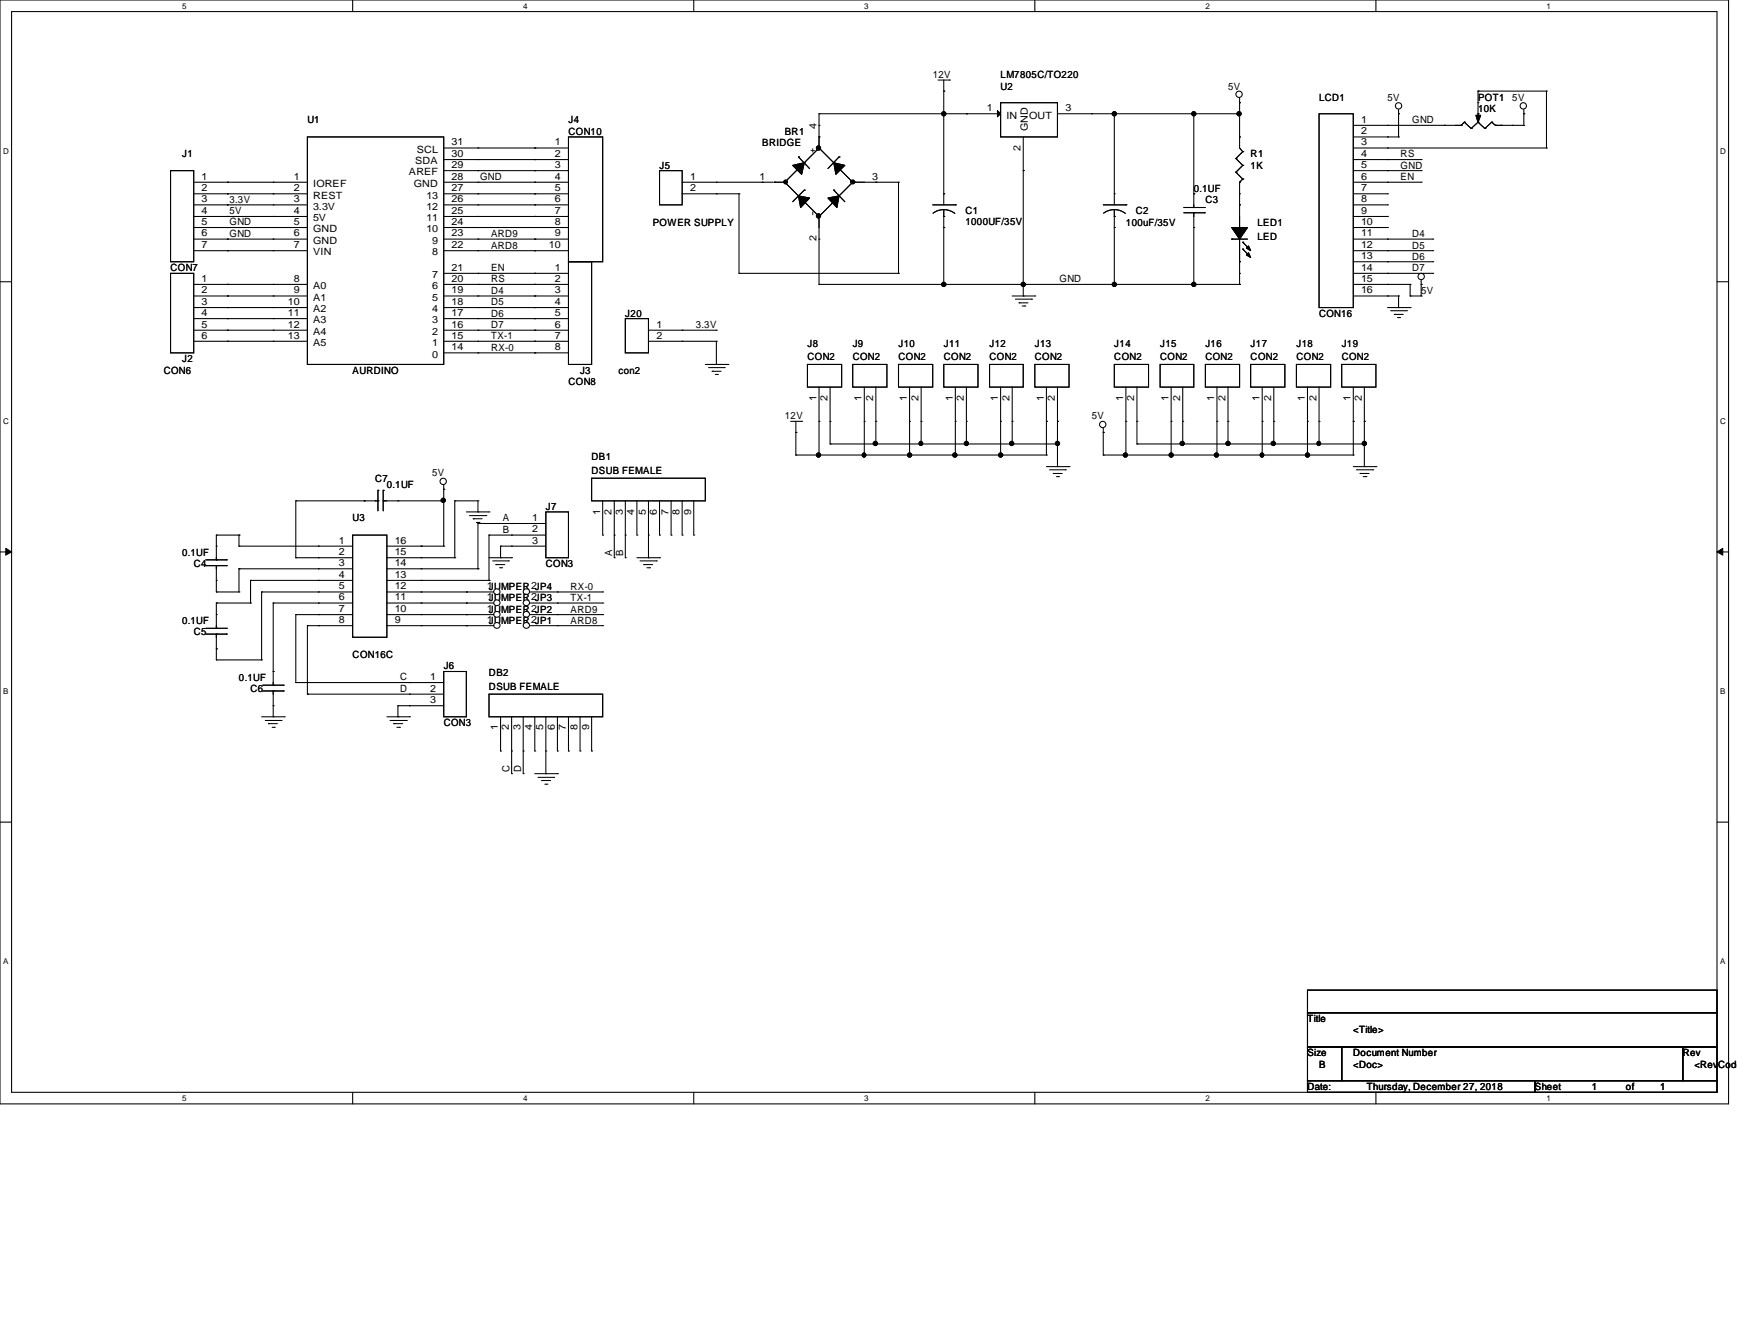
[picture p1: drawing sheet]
<svg xmlns="http://www.w3.org/2000/svg" width="279mm" height="216mm" viewBox="0 0 279 216" stroke-linecap="round" stroke-linejoin="round" font-family="sans-serif">
<path d="M0 0h278v177.5h-278zM1.9 1.9h274.3v173.7h-274.3z" fill="none" stroke="#000" stroke-width=".17"/>
<g fill="#fff">
<path d="M29.3 .3h.6v1.3h-.6z"/>
<path d="M29.3 175.9h.6v1.3h-.6z"/>
</g>
<path d="M56.7 0v1.9M56.7 175.6v1.9" fill="none" stroke="#000" stroke-width=".17"/>
<g fill="#fff">
<path d="M84.2 .3h.6v1.3h-.6z"/>
<path d="M84.2 175.9h.6v1.3h-.6z"/>
</g>
<path d="M111.6 0v1.9M111.6 175.6v1.9" fill="none" stroke="#000" stroke-width=".17"/>
<g fill="#fff">
<path d="M139 .3h.6v1.3h-.6z"/>
<path d="M139 175.9h.6v1.3h-.6z"/>
</g>
<path d="M166.5 0v1.9M166.5 175.6v1.9" fill="none" stroke="#000" stroke-width=".17"/>
<g fill="#fff">
<path d="M193.9 .3h.6v1.3h-.6z"/>
<path d="M193.9 175.9h.6v1.3h-.6z"/>
</g>
<path d="M221.3 0v1.9M221.3 175.6v1.9" fill="none" stroke="#000" stroke-width=".17"/>
<g fill="#fff">
<path d="M248.8 .3h.5v1.3h-.5z"/>
<path d="M248.8 175.9h.5v1.3h-.5z"/>
<path d="M.5 23.5h.9v1.4h-.9z"/>
<path d="M276.7 23.5h.8v1.4h-.8z"/>
<path d="M.5 67h.9v1.3h-.9z"/>
<path d="M276.7 67h.8v1.3h-.8z"/>
</g>
<path d="M0 45.3h1.9M276.2 45.3h1.8" fill="none" stroke="#000" stroke-width=".17"/>
<g fill="#fff">
<path d="M.5 110.4h.8v1.4h-.8z"/>
<path d="M276.7 110.4h.8v1.4h-.8z"/>
</g>
<path d="M0 88.7h1.9M276.2 88.7h1.8" fill="none" stroke="#000" stroke-width=".17"/>
<path d="M.9 88.1l1 .6-1 .5zM276.2 88.7l.9-.6v1.1z" fill="#000" stroke="#000" stroke-width=".16"/>
<g fill="#fff">
<path d="M.5 153.8h.7v1.4h-.7z"/>
<path d="M276.7 153.8h.7v1.4h-.7z"/>
</g>
<g fill="none" stroke="#000" stroke-width=".17">
<path d="M131.7 18.3h.1M131.7 18.3v5.5M131.7 18.3h23.7M150.9 12.9h1.8M151.8 18.3h.1M151.8 14.6h.1M151.8 12.9v18.3M152.7 12.9h.1M155.4 18.3h.1M175.6 18.3h23.8M179.2 18.3h.1M179.2 18.3v12.9"/>
<path d="M192 18.3h.1M192 18.3v12.9M199.4 18.3h.1M199.4 16.5h.1M199.4 15.7v6.3M225 18.3h.1M225 17.6v4.4M237.7 14.6h.1M237.7 14.6h11.1M237.7 14.6v1.9M245.1 18.3h.1M245.1 17.6v2.6"/>
<path d="M248.8 14.6h.1M248.8 14.6v9.2M36.6 29.3h.1M36.6 31.2h.1M36.6 32.9h.1M36.6 34.8h.1M36.6 36.6h.1M36.6 38.4h.1M36.6 29.3h7.3M36.6 31.2h7.3M36.6 32.9h7.3M36.6 34.8h7.3"/>
<path d="M36.6 36.6h7.3M36.6 38.4h7.3M76.9 29.3h9.1M76.9 31.2h9.1M76.9 32.9h9.1M76.9 34.8h9.1M76.9 36.6h9.1M76.9 38.4h9.1M76.9 23.8h9.1M76.9 25.7h9.1M76.9 27.4h9.1M86 23.8h.1"/>
<path d="M86 25.7h.1M86 27.4h.1M86 29.3h.1M86 31.2h.1M86 32.9h.1M86 34.8h.1M86 36.6h.1M86 38.4h.1M115.2 29.3h9.2M115.2 31.2h3.7M118.9 31.2h.1M118.9 31.2v12.7"/>
<path d="M122.6 29.3h.1M124.5 29.3h.1M124.5 29.3h1.9M126.2 29.3h.1M126.2 29.3l2.2 2.2M128.4 31.5h.1M128.4 25.2h.1M128.4 27.1l-2.2 2.2M128.4 25.2l1.8 1.9M129.4 26.2h.1M129.4 30.6h.1M129.4 32.4l2.3 2.4"/>
<path d="M129.4 30.6l-1.9 1.8M131.7 34.8h.1M131.7 23.8h.1M131.7 34.6h.1M131.7 22h.1M131.7 20.2h.1M131.7 38.4h.1M131.7 34.6v11.1M131.7 23.8l2.4 2.4M131.7 23.8l-2.3 2.4M134.1 32.4h.1M134.1 30.6h.1"/>
<path d="M134.1 32.4l-2.4 2.4M134.1 30.6l1.8 1.8M135 25.2h.1M135 27.1h.1M135 25.2l-1.8 1.9M135 27.1l2.2 2.2M137.2 29.3h.1M137.2 29.3h7.3M137.2 29.3l-2.2 2.2M140.9 29.3h.1M144.5 29.3h.1M144.5 29.3v14.6"/>
<path d="M151.8 31.2h.1M151.8 36.6h.1M151.8 36.6v9.1M164.6 27.4h.1M164.6 27.4v20.2M179.2 36.6h.1M179.2 36.6v9.1M192 31.2h.1M192 36.6v9.1M199.4 22h.1M199.4 32.9h.1M199.4 31.2v1.7"/>
<path d="M223.2 29.3h5.4M223.2 38.4h7.3M223.2 23.8h25.6M223.2 25.7h5.4M223.2 27.4h5.4M223.2 20.2h9.1M223.2 22h1.8M225 22h.1M228.6 25.7h.1M228.6 27.4h.1M228.6 29.3h.1M230.5 38.4h.1"/>
<path d="M232.3 20.2h.1M243.2 20.2h1.9M245.1 20.2h.1M248.8 23.8h.1M36.6 40.3h.1M36.6 45.7h.1M36.6 47.6h.1M36.6 49.4h.1M36.6 51.2h.1M36.6 53.1h.1M36.6 54.9h.1M36.6 40.3h7.3"/>
<path d="M36.6 45.7h7.3M36.6 47.6h7.3M36.6 49.4h7.3M36.6 51.2h7.3M36.6 53.1h7.3M36.6 54.9h7.3M76.9 40.3h9.1M76.9 45.7h9.1M76.9 47.6h9.1M76.9 49.4h9.1M76.9 51.2h9.1M76.9 53.1h9.1"/>
<path d="M76.9 54.9h9.1M76.9 43.9h9.1M76.9 56.7h9.1M86 43.9h.1M86 45.7h.1M86 47.6h.1M86 49.4h.1M86 51.2h.1M86 53.1h.1M86 54.9h.1M86 56.7h.1M86 40.3h.1"/>
<path d="M109.7 53.1h5.5M109.7 54.9h5.5M113.5 58.6h3.6M114 59.1h2.5M114.6 59.7h.1M114.6 59.7h1.4M115.2 53.1h.1M115.2 54.9h.1M115.2 58.6h.1M115.2 54.9v3.7M116.5 59.1h.1M117.1 58.6h.1"/>
<path d="M118.9 43.9h.1M118.9 43.9h25.6M131.7 45.7h.1M131.7 45.7h67.7M144.5 43.9h.1M151.8 45.7h.1M159.2 58.6h5.4v3.6h-5.4zM162.8 47.6h3.7M163.3 48.1h2.6M163.9 48.7h.1M163.9 48.7h1.5M164.4 49.2h.4"/>
<path d="M164.6 45.7h.1M164.6 47.6h.1M164.8 49.2h.1M165.9 48.1h.1M166.5 47.6h.1M179.2 45.7h.1M192 45.7h.1M199.4 45.7h.1M199.4 43.9v1.8M223.2 40.3h7.3M223.2 45.7h3.6M223.2 47.6h1.8"/>
<path d="M223.2 49.4h3.6M223.2 43.9h7.3M223.2 42.1h7.3M223.7 50h2.5M224.3 50.5h.1M224.3 50.5h1.4M224.8 51.1h.3M225 47.6h.1M225 49.4h.1M225 47.6v1.8M225.1 51.1h.1M226.2 50h.1"/>
<path d="M226.8 45.7h.1M226.8 47.6h.1M226.8 49.4h.1M226.8 47.6h1.8M226.8 45.7v1.9M228.6 47.6h.1M228.6 45.7h.1M228.6 45v2.6M230.5 40.3h.1M230.5 42.1h.1M230.5 43.9h.1M71.4 78.7h.1"/>
<path d="M71.4 78v9.8M115.1 60.2h.3M115.4 60.2h.1M127.2 67.7h1.7M128 73.2h.1M128 69.5h.1M128 73.2h40.3M128 67.7v5.5M128.9 67.7h.1M131.7 73.2h.1M131.7 67.7v5.5M133.5 71.4h.1"/>
<path d="M133.5 67.7v3.7M133.5 71.4h36.6M139 73.2h.1M139 67.7v5.5M140.9 71.4h.1M140.9 67.7v3.7M146.3 73.2h.1M146.3 67.7v5.5M148.2 71.4h.1M148.2 67.7v3.7M153.7 73.2h.1M153.7 67.7v5.5"/>
<path d="M155.4 71.4h.1M155.4 67.7v3.7M161 73.2h.1M161 67.7h.1M161 62.2v11M162.8 71.4h.1M162.8 67.7h.1M162.8 62.2v9.2M168.3 67.7h.1M168.3 73.2h.1M168.3 67.7v5.5M168.3 75h3.7"/>
<path d="M168.8 75.5h2.6M169.4 76.1h.1M169.4 76.1h1.5M169.9 76.6h.4M170.1 67.7h.1M170.1 71.4h.1M170.1 75h.1M170.1 67.7v7.3M170.3 76.6h.1M171.4 75.5h.1M172 75h.1M177.5 73.2h.1"/>
<path d="M177.5 69.5h.1M177.5 73.2h40.2M177.5 68.8v4.4M181.1 73.2h.1M181.1 67.7v5.5M182.9 71.4h.1M182.9 71.4h36.6M182.9 67.7v3.7M188.4 73.2h.1M188.4 67.7v5.5M190.2 71.4h.1M190.2 67.7v3.7"/>
<path d="M195.7 73.2h.1M195.7 67.7v5.5M197.5 71.4h.1M197.5 67.7v3.7M203 73.2h.1M203 67.7v5.5M204.9 71.4h.1M204.9 67.7v3.7M210.3 73.2h.1M210.3 67.7v5.5M212.2 71.4h.1M212.2 67.7v3.7"/>
<path d="M217.7 67.7h.1M217.7 73.2h.1M217.7 67.7v5.5M217.7 75h3.6M218.2 75.5h2.6M218.8 76.1h.1M218.8 76.1h1.4M219.3 76.6h.4M219.5 67.7h.1M219.5 71.4h.1M219.5 75h.1M219.5 67.7v7.3"/>
<path d="M219.7 76.6h.1M220.8 75.5h.1M221.3 75h.1M34.8 86h.1M34.8 95.2h.1M34.8 96.9h.1M34.8 86v1.8M34.8 93.3v1.9M34.8 96.9v1.9M34.8 86h3.6M34.8 95.2h3.6M34.8 96.9h5.5"/>
<path d="M38.4 87.8h.1M38.4 91.4h.1M38.4 86h.1M38.4 95.2h.1M38.4 87.8h12.8M38.4 91.4h12.8M38.4 86v1.8M38.4 91.4v3.8M40.3 93.3h.1M40.3 96.9h.1M40.3 93.3h10.9M40.3 93.3v3.6"/>
<path d="M42.1 95.2h.1M42.1 95.2h9.1M42.1 95.2v10.9M43.9 96.9h.1M43.9 96.9h7.3M43.9 96.9v11M47.6 98.8h.1M47.6 89.7h.1M47.6 80.5h.1M47.6 98.8h3.6M47.6 80.5v9.2M47.6 98.8v10.9"/>
<path d="M47.6 89.7h3.6M47.6 80.5h11M58.6 80.5h.1M64 80.5h7.4M67.7 87.8h.1M67.7 87.8h3.7M67.7 91.4h9.2M67.7 95.2h7.3M67.7 93.3h11M67.7 96.9h7.3M67.7 98.8h7.3M67.7 89.7h5.5"/>
<path d="M71.4 80.5h.1M71.4 87.8h.1M73.2 89.7h.1M73.2 80.5h.1M73.2 80.5h3.7M73.2 80.5v9.2M75 98.8h.1M75 96.9h.1M75 95.2h.1M75 82.3h3.7M75.5 82.9h2.6M76.1 83.4h.1"/>
<path d="M76.1 83.4h1.5M76.6 84h.4M76.9 80.5h.1M76.9 82.3h.1M76.9 91.4h.1M76.9 84.2h.1M76.9 80.5v1.8M76.9 84.2v7.2M76.9 84.2h10.9M77 84h.1M78.1 82.9h.1M78.7 93.3h.1"/>
<path d="M78.7 86h.1M78.7 82.3h.1M78.7 86h9.1M78.7 89.7h3.6M78.7 86v7.3M79.2 90.2h2.6M79.8 90.8h.1M79.8 90.8h1.4M80.3 91.3h.4M80.5 87.8h.1M80.5 89.7h.1M80.5 87.8h7.3"/>
<path d="M80.5 87.8v1.9M80.7 91.3h.1M81.8 90.2h.1M82.3 89.7h.1M82.3 84.2h.1M82.3 86h.1M82.3 87.8h.1M87.8 82.3h3.6v7.4h-3.6zM89.7 95.2h7.2M89.7 96.9h7.2M89.7 98.8h7.2M96.9 95.2h.1"/>
<path d="M96.9 96.9h.1M96.9 98.8h.1M98.8 89.7h.1M98.8 86v3.7M100.6 89.7h.1M100.6 86v3.7M102.4 89.7h3.7M103 90.2h2.6M103.5 90.8h.1M103.5 90.8h1.5M104.1 91.3h.4M104.3 89.7h.1"/>
<path d="M104.3 86v3.7M104.5 91.3h.1M105.6 90.2h.1M106.1 89.7h.1M34.8 104.3h.1M34.8 106.1h.1M34.8 104.3v1.8M34.8 106.1h7.3M42.1 106.1h.1M42.1 115.2h3.6M42.7 115.8h2.5M43.2 116.3h.1"/>
<path d="M43.2 116.3h1.4M43.8 116.9h.3M43.9 107.9h.1M43.9 115.2h.1M43.9 113.5v1.7M44.1 116.9h.1M45.2 115.8h.1M45.7 115.2h.1M47.6 109.7h.1M47.6 109.7h23.8M49.4 100.6h.1M49.4 111.6h.1"/>
<path d="M49.4 100.6h1.8M49.4 100.6v11M49.4 111.6h22M62.2 115.2h3.7M62.7 115.8h2.7M63.3 116.3h.1M63.3 116.3h1.5M63.8 116.9h.5M64 113.5h.1M64 115.2h.1M64 113.5h7.4M64 113.5v1.7"/>
<path d="M64.3 116.9h.1M65.4 115.8h.1M65.9 109.7h.1M65.9 115.2h.1M65.9 111.6h.1M65.9 113.5h.1M67.7 100.6h7.3M71.4 107.9h3.6v7.3h-3.6zM75 100.6h.1M89.7 100.6h7.2M96.9 100.6h.1M0 132.2h1.9"/>
<path d="M82.3 124.4h.1M82.3 120.7v3.7M84.2 124.4h.1M84.2 120.7v3.7M86 124.4h3.7M86.5 125h2.6M87.1 125.5h.1M87.1 125.5h1.5M87.6 126.1h.4M87.8 124.4h.1M87.8 120.7v3.7M88 126.1h.1"/>
<path d="M89.1 125h.1M89.7 124.4h.1M276.2 132.2h1.8M210.3 159.2h65.9v3.6h-65.9zM210.3 162.8h65.9v5.5h-65.9zM210.3 168.3h5.5v5.4h-5.5zM210.3 173.7h36.6v1.9h-36.6zM215.8 168.3h54.9v5.4h-54.9zM246.9 173.7h29.3v1.9h-29.3zM270.7 168.3h5.5v5.4h-5.5z"/>
<circle cx="199.3" cy="15.2" r=".51"/>
<circle cx="225" cy="17" r=".51"/>
<circle cx="245" cy="17" r=".51"/>
<circle cx="228.6" cy="44.4" r=".51"/>
<circle cx="71.3" cy="77.4" r=".51"/>
<circle cx="177.4" cy="68.2" r=".51"/>
</g>
<g fill="#000" stroke="#000" stroke-width=".17">
<path d="M128.4 31.5l1.8 .3-1.4 1.6z" fill-rule="evenodd"/>
<path d="M128.4 31.5l1.8 .3-1.4 1.6z" fill-rule="evenodd"/>
<path d="M127.5 26.6l1.9-.4-.5 1.8z" fill-rule="evenodd"/>
<path d="M127.5 26.6l1.9-.4-.5 1.8z" fill-rule="evenodd"/>
<path d="M134.1 26.2l1.8 .4-1.4 1.4z" fill-rule="evenodd"/>
<path d="M134.1 26.2l1.8 .4-1.4 1.4z" fill-rule="evenodd"/>
<path d="M133.2 31.8l1.8-.3-.4 1.9z" fill-rule="evenodd"/>
<path d="M133.2 31.8l1.8-.3-.4 1.9z" fill-rule="evenodd"/>
<circle cx="151.8" cy="18.3" r=".34"/>
<circle cx="179.2" cy="18.3" r=".34"/>
<circle cx="192" cy="18.3" r=".34"/>
<circle cx="199.3" cy="18.3" r=".34"/>
<circle cx="126.4" cy="29.3" r=".3"/>
<circle cx="131.7" cy="23.8" r=".34"/>
<circle cx="131.7" cy="34.7" r=".34"/>
<circle cx="137.2" cy="29.3" r=".32"/>
<circle cx="151.8" cy="45.7" r=".34"/>
<circle cx="164.6" cy="45.7" r=".34"/>
<circle cx="179.2" cy="45.7" r=".34"/>
<circle cx="192" cy="45.7" r=".34"/>
<circle cx="131.7" cy="73.2" r=".34"/>
<circle cx="139" cy="73.2" r=".32"/>
<circle cx="140.8" cy="71.3" r=".34"/>
<circle cx="146.3" cy="73.2" r=".34"/>
<circle cx="148.1" cy="71.3" r=".32"/>
<circle cx="153.6" cy="73.2" r=".34"/>
<circle cx="155.4" cy="71.3" r=".34"/>
<circle cx="161" cy="73.2" r=".34"/>
<circle cx="162.7" cy="71.3" r=".34"/>
<circle cx="170.1" cy="71.3" r=".34"/>
<circle cx="181" cy="73.2" r=".34"/>
<circle cx="188.4" cy="73.2" r=".34"/>
<circle cx="190.2" cy="71.3" r=".34"/>
<circle cx="195.7" cy="73.2" r=".34"/>
<circle cx="197.5" cy="71.3" r=".34"/>
<circle cx="203" cy="73.2" r=".32"/>
<circle cx="204.8" cy="71.3" r=".34"/>
<circle cx="210.3" cy="73.2" r=".34"/>
<circle cx="212.1" cy="71.3" r=".32"/>
<circle cx="219.5" cy="71.3" r=".34"/>
<circle cx="71.3" cy="80.4" r=".34"/>
</g>
<circle cx="79.9" cy="98.8" r=".49" fill="#fff" stroke="#000" stroke-width=".17"/>
<path d="M75 98.8h.1M75 98.8h4.4" fill="none" stroke="#000" stroke-width=".17"/>
<circle cx="84.7" cy="98.8" r=".49" fill="#fff" stroke="#000" stroke-width=".17"/>
<g fill="none" stroke="#000" stroke-width=".17">
<path d="M155.4 18.3h.1M155.4 18.3h5.6M161 16.5h9.1v5.5h-9.1zM170.1 18.3h5.5M175.6 18.3h.1M212.2 18.3h5.5v31.1h-5.5zM235.5 19.6h.1M235.5 19.6l-.5 .6M235.5 19.6l1.1 1.1M237.7 19.6h.1M237.7 18.3h.1M237.7 16.5h.1"/>
<path d="M237.7 19.6l-1.1 1.1M237.7 19.6l1.1 1.1M237.7 16.5v2.2M239.9 19.6h.1M239.9 19.6l-1.1 1.1M239.9 19.6l.6 .6M27.4 27.4h3.8v14.7h-3.8zM31.2 32.9h5.4M31.2 29.3h5.4M31.2 31.2h5.4M31.2 34.8h5.4M31.2 36.6h5.4"/>
<path d="M31.2 38.4h5.4M36.6 29.3h.1M36.6 31.2h.1M36.6 32.9h.1M36.6 34.8h.1M36.6 36.6h.1M36.6 38.4h.1M43.9 29.3h.1M43.9 31.2h.1M43.9 32.9h.1M43.9 34.8h.1M43.9 36.6h.1"/>
<path d="M43.9 38.4h.1M43.9 32.9h5.5M43.9 29.3h5.5M43.9 31.2h5.5M43.9 34.8h5.5M43.9 36.6h5.5M43.9 38.4h5.5M49.4 22h22v36.6h-22zM71.4 32.9h5.5M71.4 23.8h5.5M71.4 25.7h5.5M71.4 27.4h5.5"/>
<path d="M71.4 29.3h5.5M71.4 31.2h5.5M71.4 34.8h5.5M71.4 36.6h5.5M71.4 38.4h5.5M76.9 27.4h.1M76.9 29.3h.1M76.9 31.2h.1M76.9 32.9h.1M76.9 34.8h.1M76.9 36.6h.1M76.9 38.4h.1"/>
<path d="M76.9 25.7h.1M76.9 23.8h.1M106.1 27.4h3.6v5.5h-3.6zM109.7 29.3h5.5M109.7 31.2h5.5M115.2 29.3h.1M115.2 31.2h.1M150 32.9h3.7M151.8 34.8h.1M151.8 33.7l.8 .1 1 .5M151.8 33.7l-1.1 .2-.6 .4M151.8 31.2h.1"/>
<path d="M151.8 36.6h.1M151.8 31.2v1.7M151.8 33.7v2.9M153.7 32.9h.1M164.6 27.4h.1M164.6 22v5.4M177.5 32.9h3.6M179.2 34.8h.1M179.2 33.7l.8 .1 1 .5M179.2 33.7l-1 .2-.7 .4M179.2 31.2h.1M179.2 36.6h.1"/>
<path d="M179.2 31.2v1.7M179.2 33.7v2.9M181.1 32.9h.1M190.4 34.2h3.3M190.4 33.4h3.3M192 33.4h.1M192 34.2h.1M192 31.2h.1M192 36.6h.1M192 31.2v2.2M192 34.2v2.4M193.7 34.2h.1"/>
<path d="M193.7 33.4h.1M198.8 25.5h.1M198.8 27.7h.1M198.8 25.5l1.1 1.1M198.8 27.7l1.1 1.1M199.4 29.3h.1M199.4 22h.1M199.4 31.2h.1M199.4 22v1.8l.5 .6M199.4 29.3v1.9M199.9 24.4h.1M199.9 26.6h.1"/>
<path d="M199.9 28.8h.1M199.9 24.4l-1.1 1.1M199.9 26.6l-1.1 1.1M199.9 28.8l-.5 .5M217.7 20.2h5.5M217.7 32.9h5.5M217.7 22h5.5M217.7 23.8h5.5M217.7 25.7h5.5M217.7 27.4h5.5M217.7 29.3h5.5M217.7 31.2h5.5"/>
<path d="M217.7 34.8h5.5M217.7 36.6h5.5M217.7 38.4h5.5M223.2 20.2h.1M223.2 22h.1M223.2 23.8h.1M223.2 25.7h.1M223.2 27.4h.1M223.2 29.3h.1M223.2 31.2h.1M223.2 32.9h.1M223.2 34.8h.1"/>
<path d="M223.2 36.6h.1M223.2 38.4h.1M232.3 20.2h.1M232.3 20.2h2.7M235 20.2h.1M236.6 20.7h.1M238.8 20.7h.1M240.5 20.2h.1M240.5 20.2h2.7M241.5 20.2h.1M243.2 20.2h.1M31.2 40.3h5.4"/>
<path d="M36.6 40.3h.1M43.9 40.3h.1M43.9 45.7h.1M43.9 47.6h.1M43.9 49.4h.1M43.9 51.2h.1M43.9 53.1h.1M43.9 54.9h.1M43.9 53.1h5.5M43.9 54.9h5.5M43.9 40.3h5.5M43.9 45.7h5.5"/>
<path d="M43.9 47.6h5.5M43.9 49.4h5.5M43.9 51.2h5.5M71.4 53.1h5.5M71.4 54.9h5.5M71.4 40.3h5.5M71.4 43.9h5.5M71.4 45.7h5.5M71.4 47.6h5.5M71.4 49.4h5.5M71.4 51.2h5.5M71.4 56.7h5.5"/>
<path d="M76.9 56.7h.1M76.9 54.9h.1M76.9 53.1h.1M76.9 51.2h.1M76.9 49.4h.1M76.9 47.6h.1M76.9 45.7h.1M76.9 43.9h.1M76.9 40.3h.1M86 43.9h.1M86 45.7h.1M86 47.6h.1"/>
<path d="M86 49.4h.1M86 51.2h.1M86 53.1h.1M86 54.9h.1M86 56.7h.1M86 53.1h5.4M86 54.9h5.4M86 43.9h5.4M86 45.7h5.4M86 47.6h5.4M86 49.4h5.4M86 51.2h5.4"/>
<path d="M86 56.7h5.4M91.4 42.1h3.8v16.5h-3.8zM100.6 51.2h3.7v5.5h-3.7zM104.3 53.1h5.4M104.3 54.9h5.4M109.7 53.1h.1M109.7 54.9h.1M129.9 58.6h5.5v3.6h-5.5zM137.2 58.6h5.5v3.6h-5.5zM144.5 58.6h5.5v3.6h-5.5zM151.8 58.6h5.5v3.6h-5.5zM179.2 58.6h5.5v3.6h-5.5z"/>
<path d="M186.6 58.6h5.4v3.6h-5.4zM193.9 58.6h5.5v3.6h-5.5zM201.2 58.6h5.5v3.6h-5.5zM208.5 58.6h5.5v3.6h-5.5zM215.8 58.6h5.5v3.6h-5.5zM217.7 40.3h5.5M217.7 42.1h5.5M217.7 43.9h5.5M217.7 45.7h5.5M217.7 47.6h5.5M223.2 40.3h.1M223.2 42.1h.1"/>
<path d="M223.2 43.9h.1M223.2 45.7h.1M223.2 47.6h.1M60.8 78.8h.1M60.8 78.8v3.3M61.6 78.8h.1M61.6 78.8v3.3M95.2 76.9h18.3v3.6h-18.3zM131.7 67.7h.1M131.7 62.2v5.5M133.5 67.7h.1M133.5 62.2v5.5"/>
<path d="M139 67.7h.1M139 62.2v5.5M140.9 67.7h.1M140.9 62.2v5.5M146.3 67.7h.1M146.3 62.2v5.5M148.2 67.7h.1M148.2 62.2v5.5M153.7 67.7h.1M153.7 62.2v5.5M155.4 67.7h.1M155.4 62.2v5.5"/>
<path d="M181.1 67.7h.1M181.1 62.2v5.5M182.9 67.7h.1M182.9 62.2v5.5M188.4 67.7h.1M188.4 62.2v5.5M190.2 67.7h.1M190.2 62.2v5.5M195.7 67.7h.1M195.7 62.2v5.5M197.5 67.7h.1M197.5 62.2v5.5"/>
<path d="M203 67.7h.1M203 62.2v5.5M204.9 67.7h.1M204.9 62.2v5.5M210.3 67.7h.1M210.3 62.2v5.5M212.2 67.7h.1M212.2 62.2v5.5M217.7 67.7h.1M217.7 62.2v5.5M219.5 67.7h.1M219.5 62.2v5.5"/>
<path d="M33.1 90.9h3.3M33.1 90h3.3M34.8 90h.1M34.8 90.9h.1M34.8 87.8h.1M34.8 93.3h.1M34.8 87.8v2.2M34.8 90.9v2.4M36.4 90.9h.1M36.4 90h.1M51.2 87.8h.1M51.2 89.7h.1"/>
<path d="M51.2 91.4h.1M51.2 93.3h.1M51.2 95.2h.1M51.2 96.9h.1M51.2 98.8h.1M51.2 98.8h5.5M51.2 87.8h5.5M51.2 89.7h5.5M51.2 91.4h5.5M51.2 93.3h5.5M51.2 95.2h5.5M51.2 96.9h5.5"/>
<path d="M56.7 86h5.5v16.4h-5.5zM58.6 80.5h.1M58.6 80.5h2.2M60.8 80.5h.1M61.6 80.5h.1M61.6 80.5h2.4M62.2 98.8h5.5M62.2 87.8h5.5M62.2 89.7h5.5M62.2 91.4h5.5M62.2 93.3h5.5M62.2 95.2h5.5"/>
<path d="M62.2 96.9h5.5M64 80.5h.1M67.7 98.8h.1M67.7 91.4h.1M67.7 87.8h.1M67.7 89.7h.1M67.7 93.3h.1M67.7 95.2h.1M67.7 96.9h.1M85.3 98.8h4.4M89.7 98.8h.1M96.9 86h.1"/>
<path d="M96.9 80.5v5.5M98.8 86h.1M98.8 80.5v5.5M100.6 86h.1M100.6 80.5v5.5M102.4 86h.1M102.4 80.5v5.5M104.3 86h.1M104.3 80.5v5.5M106.1 86h.1M106.1 80.5v5.5M107.9 86h.1"/>
<path d="M107.9 80.5v5.5M109.7 86h.1M109.7 80.5v5.5M111.6 86h.1M111.6 80.5v5.5M51.2 100.6h.1M51.2 100.6h5.5M62.2 100.6h5.5M67.7 100.6h.1M78.7 111.6h18.2v3.6h-18.2zM80.5 115.2v5.5M82.3 115.2v5.5"/>
<path d="M84.2 115.2v5.5M86 115.2v5.5M87.8 115.2v5.5M89.7 115.2v5.5M91.4 115.2v5.5M93.3 115.2v5.5M95.2 115.2v5.5M80.5 120.7h.1M82.3 120.7h.1M84.2 120.7h.1M86 120.7h.1M87.8 120.7h.1"/>
<path d="M89.7 120.7h.1M91.4 120.7h.1M93.3 120.7h.1M95.2 120.7h.1"/>
</g>
<path d="M160.4 17.8l.6 .5-.6 .5zM237.4 18.5h.8l-.5 1.1z" fill="#000" stroke="#000" stroke-width=".17"/>
<circle cx="79.9" cy="95.1" r=".49" fill="#fff" stroke="#000" stroke-width=".17"/>
<path d="M75 95.2h.1M75 95.2h4.4" fill="none" stroke="#000" stroke-width=".17"/>
<circle cx="84.7" cy="95.1" r=".49" fill="#fff" stroke="#000" stroke-width=".17"/>
<g fill="none" stroke="#000" stroke-width=".17">
<path d="M86 23.8h.1M86 25.7h.1M86 27.4h.1M86 29.3h.1M86 31.2h.1M86 32.9h.1M86 34.8h.1M86 36.6h.1M86 38.4h.1M86 23.8h5.4M86 25.7h5.4M86 27.4h5.4"/>
<path d="M86 29.3h5.4M86 31.2h5.4M86 32.9h5.4M86 34.8h5.4M86 36.6h5.4M86 38.4h5.4M91.4 22h5.5v20.1h-5.5zM86 40.3h.1M86 40.3h5.4M85.3 95.2h4.4M89.7 95.2h.1"/>
</g>
<circle cx="79.9" cy="96.9" r=".49" fill="#fff" stroke="#000" stroke-width=".17"/>
<path d="M75 96.9h.1M75 96.9h4.4" fill="none" stroke="#000" stroke-width=".17"/>
<circle cx="84.7" cy="96.9" r=".49" fill="#fff" stroke="#000" stroke-width=".17"/>
<g fill="none" stroke="#000" stroke-width=".17">
<path d="M198.1 38.4h.1M198.1 38.4h2.6M199.4 36.6h.1M199.4 32.9h.1M199.4 32.9v3.7M199.4 38.4v5.5M199.9 38.9h.1M199.9 38.9l1.1 1.1M27.4 43.9h3.8v12.8h-3.8zM31.2 45.7h5.4M31.2 47.6h5.4M31.2 49.4h5.4"/>
<path d="M31.2 51.2h5.4M31.2 53.1h5.4M31.2 54.9h5.4M36.6 45.7h.1M36.6 47.6h.1M36.6 49.4h.1M36.6 51.2h.1M36.6 53.1h.1M36.6 54.9h.1M166.5 58.6h5.5v3.6h-5.5zM199.4 42.1h.1M199.4 43.9h.1"/>
<path d="M199.9 40h.1M199.9 40l1.1 1.1M168.3 67.7h.1M168.3 62.2v5.5M170.1 67.7h.1M170.1 62.2v5.5M34.8 98.8h.1M34.8 98.8v2.2M85.3 96.9h4.4M89.7 96.9h.1M33.1 101.9h3.3M33.1 101h3.3"/>
<path d="M34.8 101h.1M34.8 101.9h.1M34.8 104.3h.1M34.8 101.9v2.4M36.4 101.9h.1M36.4 101h.1"/>
</g>
<g fill="#000" stroke="#000" stroke-width=".17">
<path d="M198.1 36.6h2.6l-1.3 1.8z" fill-rule="evenodd"/>
<path d="M198.1 36.6h2.6l-1.3 1.8z" fill-rule="evenodd"/>
<path d="M200.8 39.5l.4 .8-.7-.4z" fill-rule="evenodd"/>
<path d="M200.8 39.5l.4 .8-.7-.4z" fill-rule="evenodd"/>
<path d="M200.5 41l.3-.4 .4 .8z" fill-rule="evenodd"/>
<path d="M200.5 41l.3-.4 .4 .8z" fill-rule="evenodd"/>
</g>
<circle cx="79.9" cy="100.5" r=".49" fill="#fff" stroke="#000" stroke-width=".17"/>
<path d="M75 100.6h.1M75 100.6h4.4" fill="none" stroke="#000" stroke-width=".17"/>
<circle cx="84.7" cy="100.5" r=".49" fill="#fff" stroke="#000" stroke-width=".17"/>
<path d="M42.2 111.1h3.4M42.2 110.2h3.4M43.9 110.2h.1M43.9 111.1h.1M43.9 107.9h.1M43.9 113.5h.1M43.9 107.9v2.3M43.9 111.1v2.4M45.6 111.1h.1M45.6 110.2h.1M85.3 100.6h4.4M89.7 100.6h.1" fill="none" stroke="#000" stroke-width=".17"/>
<g fill="#000" stroke="#000" stroke-width=".17">
<circle cx="151.8" cy="18.3" r=".34"/>
<circle cx="179.2" cy="18.3" r=".34"/>
<circle cx="192" cy="18.3" r=".34"/>
<circle cx="199.3" cy="18.3" r=".34"/>
<circle cx="151.8" cy="45.7" r=".34"/>
<circle cx="164.6" cy="45.7" r=".34"/>
<circle cx="179.2" cy="45.7" r=".34"/>
<circle cx="192" cy="45.7" r=".34"/>
<circle cx="131.7" cy="73.2" r=".34"/>
<circle cx="139" cy="73.2" r=".32"/>
<circle cx="140.8" cy="71.3" r=".34"/>
<circle cx="146.3" cy="73.2" r=".34"/>
<circle cx="148.1" cy="71.3" r=".32"/>
<circle cx="153.6" cy="73.2" r=".34"/>
<circle cx="155.4" cy="71.3" r=".34"/>
<circle cx="161" cy="73.2" r=".34"/>
<circle cx="162.7" cy="71.3" r=".34"/>
<circle cx="170.1" cy="71.3" r=".34"/>
<circle cx="181" cy="73.2" r=".34"/>
<circle cx="188.4" cy="73.2" r=".34"/>
<circle cx="190.2" cy="71.3" r=".34"/>
<circle cx="195.7" cy="73.2" r=".34"/>
<circle cx="197.5" cy="71.3" r=".34"/>
<circle cx="203" cy="73.2" r=".32"/>
<circle cx="204.8" cy="71.3" r=".34"/>
<circle cx="210.3" cy="73.2" r=".34"/>
<circle cx="212.1" cy="71.3" r=".32"/>
<circle cx="219.5" cy="71.3" r=".34"/>
<circle cx="71.3" cy="80.4" r=".34"/>
</g>
<g font-size="1.6">
<text x="150" y="12.5">12V</text>
<text x="158.7" y="17.9">1</text>
<text x="161" y="14.4">U2</text>
<text x="161" y="12.5">LM7805C/TO220</text>
<text x="171.4" y="17.9">3</text>
<text x="197.5" y="14.4">5V</text>
<text x="212.2" y="16.2">LCD1</text>
<text x="223.2" y="16.2">5V</text>
<text x="237.7" y="16.2">POT1</text>
<text x="243.2" y="16.2">5V</text>
<text x="49.4" y="19.8">U1</text>
<text x="72.6" y="23.4">31</text>
<text x="89.2" y="23.4">1</text>
<text x="91.4" y="19.8">J4</text>
<text x="91.4" y="21.7">CON10</text>
<text x="122.6" y="23.5">BRIDGE</text>
<text x="126.2" y="21.7">BR1</text>
<text x="131.3" y="20.7" transform="rotate(-90 131.3 20.7)">4</text>
<text x="161.9" y="19">IN</text>
<text x="165.4" y="21.1" transform="rotate(-90 165.4 21.1)">GND</text>
<text x="165.5" y="19">OUT</text>
<text x="218.9" y="19.7">1</text>
<text x="218.9" y="21.6">2</text>
<text x="218.9" y="23.4">3</text>
<text x="227.2" y="19.8">GND</text>
<text x="237.7" y="18">10K</text>
<text x="29.3" y="25.3">J1</text>
<text x="32.4" y="28.9">1</text>
<text x="47.2" y="28.9">1</text>
<text x="65.8" y="28.2">AREF</text>
<text x="66.8" y="26.4">SDA</text>
<text x="67.1" y="24.6">SCL</text>
<text x="72.6" y="27">29</text>
<text x="72.6" y="28.9">28</text>
<text x="72.6" y="25.2">30</text>
<text x="77.2" y="29">GND</text>
<text x="89.2" y="25.2">2</text>
<text x="89.2" y="27">3</text>
<text x="89.2" y="28.9">4</text>
<text x="106.1" y="27.2">J5</text>
<text x="111" y="28.9">1</text>
<text x="122.2" y="28.9">1</text>
<text x="131.1" y="24.6" transform="rotate(-90 131.1 24.6)">+</text>
<text x="140.3" y="28.9">3</text>
<text x="164.2" y="24.2" transform="rotate(-90 164.2 24.2)">2</text>
<text x="201.2" y="25.3">R1</text>
<text x="201.2" y="27.2">1K</text>
<text x="218.9" y="25.2">4</text>
<text x="218.9" y="27">5</text>
<text x="218.9" y="28.9">6</text>
<text x="225.3" y="25.3">RS</text>
<text x="225.3" y="27.1">GND</text>
<text x="225.3" y="29">EN</text>
<text x="32.4" y="30.7">2</text>
<text x="32.4" y="32.5">3</text>
<text x="32.4" y="34.4">4</text>
<text x="36.9" y="32.6">3.3V</text>
<text x="36.9" y="34.5">5V</text>
<text x="47.2" y="30.7">2</text>
<text x="47.2" y="32.5">3</text>
<text x="47.2" y="34.4">4</text>
<text x="50.4" y="30.1">IOREF</text>
<text x="50.4" y="31.9">REST</text>
<text x="50.4" y="33.7">3.3V</text>
<text x="50.4" y="35.6">5V</text>
<text x="66.5" y="30.1">GND</text>
<text x="68.6" y="31.9">13</text>
<text x="68.6" y="33.7">12</text>
<text x="68.6" y="35.6">11</text>
<text x="72.6" y="30.7">27</text>
<text x="72.6" y="32.5">26</text>
<text x="72.6" y="34.4">25</text>
<text x="89.2" y="30.7">5</text>
<text x="89.2" y="32.5">6</text>
<text x="89.2" y="34.4">7</text>
<text x="111" y="30.7">2</text>
<text x="131.1" y="34.8" transform="rotate(-90 131.1 34.8)">-</text>
<text x="155.3" y="34.5">C1</text>
<text x="182.7" y="34.5">C2</text>
<text x="192" y="30.8">0.1UF</text>
<text x="193.9" y="32.7">C3</text>
<text x="218.9" y="30.7">7</text>
<text x="218.9" y="32.5">8</text>
<text x="218.9" y="34.4">9</text>
<text x="32.4" y="36.2">5</text>
<text x="32.4" y="38">6</text>
<text x="32.4" y="39.9">7</text>
<text x="36.9" y="36.2">GND</text>
<text x="36.9" y="38.1">GND</text>
<text x="47.2" y="36.2">5</text>
<text x="47.2" y="38">6</text>
<text x="47.2" y="39.9">7</text>
<text x="50.4" y="37.3">GND</text>
<text x="50.4" y="39.2">GND</text>
<text x="50.4" y="41.1">VIN</text>
<text x="68.6" y="37.3">10</text>
<text x="69.5" y="39.2">9</text>
<text x="69.5" y="41.1">8</text>
<text x="72.6" y="36.2">24</text>
<text x="72.6" y="38">23</text>
<text x="72.6" y="39.9">22</text>
<text x="79" y="38.1">ARD9</text>
<text x="79" y="40">ARD8</text>
<text x="88.3" y="39.9">10</text>
<text x="89.2" y="36.2">8</text>
<text x="89.2" y="38">9</text>
<text x="105" y="36.3">POWER SUPPLY</text>
<text x="131.3" y="38.8" transform="rotate(-90 131.3 38.8)">2</text>
<text x="155.3" y="36.2">1000UF/35V</text>
<text x="181.1" y="36.3">100uF/35V</text>
<text x="202.3" y="36.3">LED1</text>
<text x="202.3" y="38.5">LED</text>
<text x="218.9" y="36.2">10</text>
<text x="218.9" y="38">11</text>
<text x="218.9" y="39.9">12</text>
<text x="218.9" y="41.7">13</text>
<text x="227.2" y="38.1">D4</text>
<text x="227.2" y="40">D5</text>
<text x="227.2" y="41.7">D6</text>
<text x="27.4" y="43.6">CON7</text>
<text x="32.4" y="45.3">1</text>
<text x="32.4" y="47.2">2</text>
<text x="47.2" y="45.3">8</text>
<text x="47.2" y="47.2">9</text>
<text x="50.4" y="46.5">A0</text>
<text x="69.5" y="46.5">6</text>
<text x="69.5" y="44.7">7</text>
<text x="72.6" y="47.2">19</text>
<text x="72.6" y="45.3">20</text>
<text x="72.6" y="43.5">21</text>
<text x="79" y="43.6">EN</text>
<text x="79" y="45.4">RS</text>
<text x="79" y="47.2">D4</text>
<text x="89.2" y="43.5">1</text>
<text x="89.2" y="45.3">2</text>
<text x="89.2" y="47.2">3</text>
<text x="170.4" y="45.4">GND</text>
<text x="218.9" y="43.5">14</text>
<text x="218.9" y="45.3">15</text>
<text x="218.9" y="47.2">16</text>
<text x="227.2" y="43.6">D7</text>
<text x="228.6" y="47.2">5V</text>
<text x="32.4" y="49">3</text>
<text x="32.4" y="50.8">4</text>
<text x="32.4" y="52.7">5</text>
<text x="46.3" y="49">10</text>
<text x="46.3" y="50.8">11</text>
<text x="46.3" y="52.7">12</text>
<text x="50.4" y="48.3">A1</text>
<text x="50.4" y="50.2">A2</text>
<text x="50.4" y="52">A3</text>
<text x="50.4" y="53.8">A4</text>
<text x="69.5" y="53.8">2</text>
<text x="69.5" y="52">3</text>
<text x="69.5" y="50.2">4</text>
<text x="69.5" y="48.3">5</text>
<text x="72.6" y="52.7">16</text>
<text x="72.6" y="50.8">17</text>
<text x="72.6" y="49">18</text>
<text x="79" y="49.1">D5</text>
<text x="79" y="50.9">D6</text>
<text x="79" y="52.7">D7</text>
<text x="89.2" y="49">4</text>
<text x="89.2" y="50.8">5</text>
<text x="89.2" y="52.7">6</text>
<text x="100.6" y="51">J20</text>
<text x="105.6" y="52.7">1</text>
<text x="111.9" y="52.7">3.3V</text>
<text x="212.2" y="51">CON16</text>
<text x="29.3" y="58.3">J2</text>
<text x="32.4" y="54.4">6</text>
<text x="46.3" y="54.4">13</text>
<text x="50.4" y="55.6">A5</text>
<text x="69.5" y="57.5">0</text>
<text x="69.5" y="55.6">1</text>
<text x="72.6" y="56.3">14</text>
<text x="72.6" y="54.4">15</text>
<text x="79" y="54.5">TX-1</text>
<text x="79" y="56.4">RX-0</text>
<text x="89.2" y="54.4">7</text>
<text x="89.2" y="56.3">8</text>
<text x="105.6" y="54.4">2</text>
<text x="129.9" y="55.7">J8</text>
<text x="129.9" y="57.9">CON2</text>
<text x="137.2" y="55.7">J9</text>
<text x="137.2" y="57.9">CON2</text>
<text x="144.5" y="55.7">J10</text>
<text x="144.5" y="57.9">CON2</text>
<text x="151.8" y="55.7">J11</text>
<text x="151.8" y="57.9">CON2</text>
<text x="159.2" y="55.7">J12</text>
<text x="159.2" y="57.9">CON2</text>
<text x="166.5" y="55.7">J13</text>
<text x="166.5" y="57.9">CON2</text>
<text x="179.2" y="55.7">J14</text>
<text x="179.2" y="57.9">CON2</text>
<text x="186.6" y="55.7">J15</text>
<text x="186.6" y="57.9">CON2</text>
<text x="193.9" y="55.7">J16</text>
<text x="193.9" y="57.9">CON2</text>
<text x="201.2" y="55.7">J17</text>
<text x="201.2" y="57.9">CON2</text>
<text x="208.5" y="55.7">J18</text>
<text x="208.5" y="57.9">CON2</text>
<text x="215.8" y="55.7">J19</text>
<text x="215.8" y="57.9">CON2</text>
<text x="26.3" y="60.1">CON6</text>
<text x="56.7" y="60.1">AURDINO</text>
<text x="91.4" y="61.9">CON8</text>
<text x="93.3" y="60.1">J3</text>
<text x="99.5" y="60.1">con2</text>
<text x="131.3" y="64.4" transform="rotate(-90 131.3 64.4)">1</text>
<text x="133.1" y="64.4" transform="rotate(-90 133.1 64.4)">2</text>
<text x="138.6" y="64.4" transform="rotate(-90 138.6 64.4)">1</text>
<text x="140.5" y="64.4" transform="rotate(-90 140.5 64.4)">2</text>
<text x="145.9" y="64.4" transform="rotate(-90 145.9 64.4)">1</text>
<text x="147.7" y="64.4" transform="rotate(-90 147.7 64.4)">2</text>
<text x="153.2" y="64.4" transform="rotate(-90 153.2 64.4)">1</text>
<text x="155" y="64.4" transform="rotate(-90 155 64.4)">2</text>
<text x="160.5" y="64.4" transform="rotate(-90 160.5 64.4)">1</text>
<text x="162.4" y="64.4" transform="rotate(-90 162.4 64.4)">2</text>
<text x="167.9" y="64.4" transform="rotate(-90 167.9 64.4)">1</text>
<text x="169.7" y="64.4" transform="rotate(-90 169.7 64.4)">2</text>
<text x="180.7" y="64.4" transform="rotate(-90 180.7 64.4)">1</text>
<text x="182.5" y="64.4" transform="rotate(-90 182.5 64.4)">2</text>
<text x="188" y="64.4" transform="rotate(-90 188 64.4)">1</text>
<text x="189.8" y="64.4" transform="rotate(-90 189.8 64.4)">2</text>
<text x="195.3" y="64.4" transform="rotate(-90 195.3 64.4)">1</text>
<text x="197.1" y="64.4" transform="rotate(-90 197.1 64.4)">2</text>
<text x="202.6" y="64.4" transform="rotate(-90 202.6 64.4)">1</text>
<text x="204.5" y="64.4" transform="rotate(-90 204.5 64.4)">2</text>
<text x="209.9" y="64.4" transform="rotate(-90 209.9 64.4)">1</text>
<text x="211.8" y="64.4" transform="rotate(-90 211.8 64.4)">2</text>
<text x="217.3" y="64.4" transform="rotate(-90 217.3 64.4)">1</text>
<text x="219" y="64.4" transform="rotate(-90 219 64.4)">2</text>
<text x="126.2" y="67.4">12V</text>
<text x="175.6" y="67.4">5V</text>
<text x="60.4" y="77.5">C7</text>
<text x="69.5" y="76.5">5V</text>
<text x="95.2" y="74">DB1</text>
<text x="95.2" y="76.2">DSUB FEMALE</text>
<text x="56.7" y="83.8">U3</text>
<text x="62.2" y="78.4">0.1UF</text>
<text x="80.9" y="83.8">A</text>
<text x="85.6" y="83.7">1</text>
<text x="87.8" y="82">J7</text>
<text x="96.5" y="82.7" transform="rotate(-90 96.5 82.7)">1</text>
<text x="98.4" y="82.7" transform="rotate(-90 98.4 82.7)">2</text>
<text x="100.2" y="82.7" transform="rotate(-90 100.2 82.7)">3</text>
<text x="102" y="82.7" transform="rotate(-90 102 82.7)">4</text>
<text x="103.9" y="82.7" transform="rotate(-90 103.9 82.7)">5</text>
<text x="105.7" y="82.7" transform="rotate(-90 105.7 82.7)">6</text>
<text x="107.5" y="82.7" transform="rotate(-90 107.5 82.7)">7</text>
<text x="109.3" y="82.7" transform="rotate(-90 109.3 82.7)">8</text>
<text x="111.2" y="82.7" transform="rotate(-90 111.2 82.7)">9</text>
<text x="29.3" y="89.3">0.1UF</text>
<text x="54.5" y="87.4">1</text>
<text x="54.5" y="89.2">2</text>
<text x="63.5" y="87.4">16</text>
<text x="63.5" y="89.2">15</text>
<text x="80.9" y="85.7">B</text>
<text x="85.6" y="85.6">2</text>
<text x="85.6" y="87.4">3</text>
<text x="98.5" y="89.3" transform="rotate(-90 98.5 89.3)">A</text>
<text x="100.2" y="89.3" transform="rotate(-90 100.2 89.3)">B</text>
<text x="31.2" y="91.2">C4</text>
<text x="54.5" y="91">3</text>
<text x="54.5" y="92.9">4</text>
<text x="54.5" y="94.7">5</text>
<text x="63.5" y="91">14</text>
<text x="63.5" y="92.9">13</text>
<text x="63.5" y="94.7">12</text>
<text x="78.3" y="94.7">1JUMPER2JP4</text>
<text x="87.8" y="91.2">CON3</text>
<text x="91.8" y="94.8">RX-0</text>
<text x="29.3" y="100.3">0.1UF</text>
<text x="54.5" y="96.5">6</text>
<text x="54.5" y="98.4">7</text>
<text x="54.5" y="100.2">8</text>
<text x="63.5" y="100.2">9</text>
<text x="63.5" y="98.4">10</text>
<text x="63.5" y="96.5">11</text>
<text x="78.3" y="98.4">1JUMPER2JP2</text>
<text x="78.3" y="96.5">1JUMPER2JP3</text>
<text x="78.3" y="100.2">1JUMPER2JP1</text>
<text x="91.8" y="96.6">TX-1</text>
<text x="91.8" y="98.5">ARD9</text>
<text x="91.8" y="100.2">ARD8</text>
<text x="31.2" y="102.1">C5</text>
<text x="56.7" y="105.8">CON16C</text>
<text x="71.4" y="107.6">J6</text>
<text x="38.4" y="109.5">0.1UF</text>
<text x="40.3" y="111.3">C6</text>
<text x="64.3" y="109.4">C</text>
<text x="64.3" y="111.3">D</text>
<text x="69.2" y="109.3">1</text>
<text x="69.2" y="111.2">2</text>
<text x="69.2" y="113">3</text>
<text x="78.7" y="108.7">DB2</text>
<text x="78.7" y="110.9">DSUB FEMALE</text>
<text x="71.4" y="116.8">CON3</text>
<text x="80.1" y="117.4" transform="rotate(-90 80.1 117.4)">1</text>
<text x="81.9" y="117.4" transform="rotate(-90 81.9 117.4)">2</text>
<text x="83.7" y="117.4" transform="rotate(-90 83.7 117.4)">3</text>
<text x="85.6" y="117.4" transform="rotate(-90 85.6 117.4)">4</text>
<text x="87.4" y="117.4" transform="rotate(-90 87.4 117.4)">5</text>
<text x="89.2" y="117.4" transform="rotate(-90 89.2 117.4)">6</text>
<text x="91" y="117.4" transform="rotate(-90 91 117.4)">7</text>
<text x="92.9" y="117.4" transform="rotate(-90 92.9 117.4)">8</text>
<text x="94.7" y="117.4" transform="rotate(-90 94.7 117.4)">9</text>
<text x="82" y="124" transform="rotate(-90 82 124)">C</text>
<text x="83.8" y="124" transform="rotate(-90 83.8 124)">D</text>
<text x="210.3" y="164.3">Title</text>
<text x="217.7" y="166.1">&lt;Title&gt;</text>
<text x="210.3" y="169.8">Size</text>
<text x="212.2" y="171.6">B</text>
<text x="217.7" y="169.8">Document Number</text>
<text x="217.7" y="171.6">&lt;Doc&gt;</text>
<text x="270.7" y="169.8">Rev</text>
<text x="272.5" y="171.6">&lt;RevCode&gt;</text>
<text x="210.3" y="175.3">Date:</text>
<text x="219.9" y="175.3">Thursday, December 27, 2018</text>
<text x="246.9" y="175.3">Sheet</text>
<text x="256" y="175.3">1</text>
<text x="261.5" y="175.3">of</text>
<text x="267" y="175.3">1</text>
</g>
<g font-size="1.3">
<text x="29.3" y="1.4">5</text>
<text x="84.2" y="1.4">4</text>
<text x="139" y="1.4">3</text>
<text x="193.9" y="1.4">2</text>
<text x="248.8" y="1.4">1</text>
<text x=".5" y="24.7">D</text>
<text x="276.7" y="24.7">D</text>
<text x=".5" y="68.2">C</text>
<text x="276.7" y="68.2">C</text>
<text x=".5" y="111.6">B</text>
<text x="276.7" y="111.6">B</text>
<text x=".5" y="155">A</text>
<text x="276.7" y="155">A</text>
<text x="29.3" y="177">5</text>
<text x="84.2" y="177">4</text>
<text x="139" y="177">3</text>
<text x="193.9" y="177">2</text>
<text x="248.8" y="177">1</text>
</g>
</svg>
